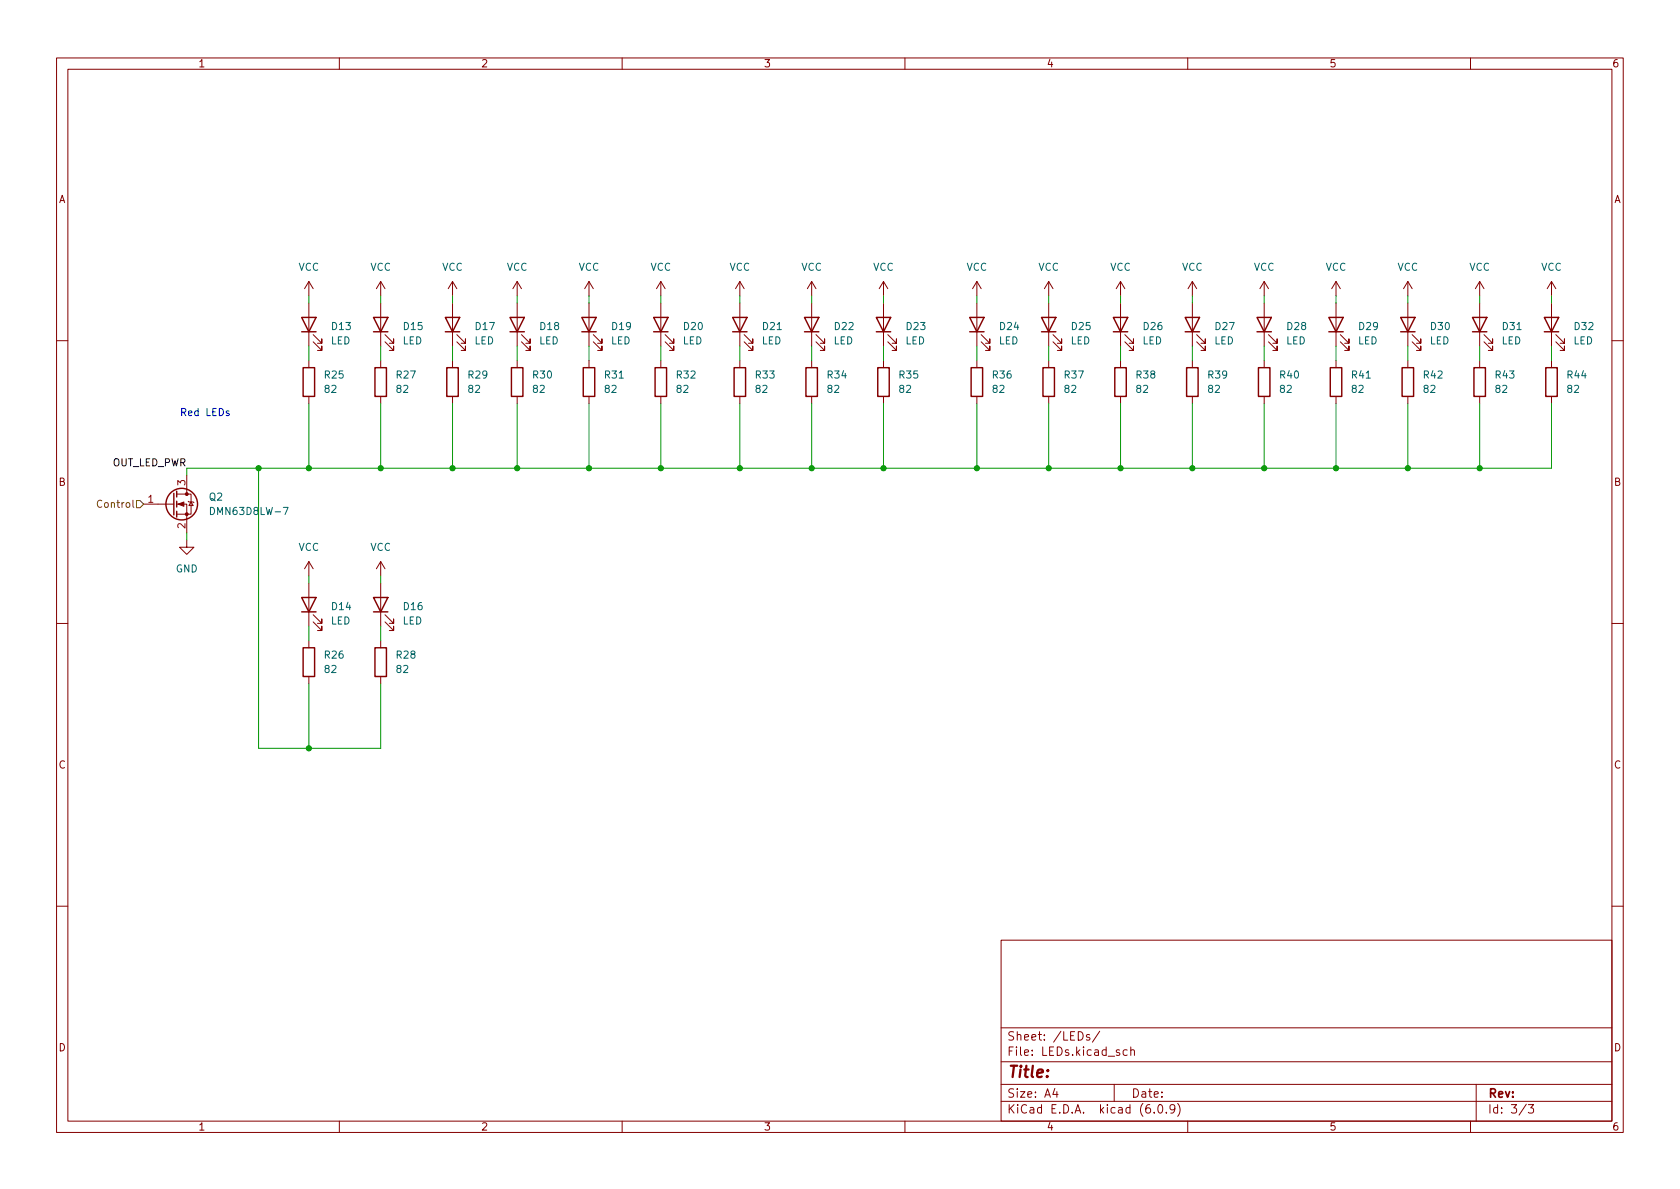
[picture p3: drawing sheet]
<svg xmlns="http://www.w3.org/2000/svg" width="297mm" height="210mm" viewBox="0 0 297 210" stroke-linecap="round" stroke-linejoin="round" font-family="sans-serif">
<g fill="none" stroke="#840000" stroke-width=".18">
<path d="M10 10.2h277v190.1h-277zM12 12.2h273v186.1h-273zM60 10.2v2M110 10.2v2M160 10.2v2M210 10.2v2M260 10.2v2M54.6 49.8v2.5M54.6 53.6v7.6M54.6 49.8l-.8 1.2M54.6 49.8l.8 1.2M55.4 59.2l1.5 1.5v-.8v.8h-.8"/>
<path d="M67.3 49.8v2.5M67.3 53.6v7.6M67.3 49.8l-.8 1.2M67.3 49.8l.8 1.2M68.1 59.2l1.5 1.5v-.8v.8h-.8M80 49.8l-.8 1.2M80 49.8v2.5M80 53.6v7.6M80 49.8l.8 1.2M80.8 59.2l1.5 1.5v-.8v.8h-.8M91.4 49.8l-.7 1.2M91.4 49.8v2.5"/>
<path d="M91.4 53.6v7.6M91.4 49.8l.8 1.2M92.2 59.2l1.5 1.5v-.8v.8h-.7M104.1 49.8l-.7 1.2M104.1 49.8v2.5M104.1 53.6v7.6M104.1 49.8l.8 1.2M104.9 59.2l1.5 1.5v-.8v.8h-.7M116.8 49.8v2.5M116.8 53.6v7.6M116.8 49.8l-.7 1.2M116.8 49.8l.8 1.2"/>
<path d="M117.6 59.2l1.5 1.5v-.8v.8h-.7M130.8 49.8v2.5M130.8 53.6v7.6M130.8 49.8l-.8 1.2M130.8 49.8l.8 1.2M131.6 59.2l1.5 1.5v-.8v.8h-.8M143.5 49.8l-.8 1.2M143.5 49.8v2.5M143.5 53.6v7.6M143.5 49.8l.8 1.2M144.3 59.2l1.5 1.5v-.8v.8h-.8M156.2 49.8v2.5"/>
<path d="M156.2 53.6v7.6M156.2 49.8l-.8 1.2M156.2 49.8l.8 1.2M157 59.2l1.5 1.5v-.8v.8h-.8M172.7 49.8v2.5M172.7 53.6v7.6M172.7 49.8l-.7 1.2M172.7 49.8l.8 1.2M173.5 59.2l1.5 1.5v-.8v.8h-.8M185.4 49.8v2.5M185.4 53.6v7.6M185.4 49.8l-.7 1.2"/>
<path d="M185.4 49.8l.8 1.2M186.2 59.2l1.5 1.5v-.8v.8h-.8M198.1 49.8v2.5M198.1 53.6v7.6M198.1 49.8l-.7 1.2M198.1 49.8l.8 1.2M198.9 59.2l1.5 1.5v-.8v.8h-.8M210.8 49.8l-.7 1.2M210.8 49.8v2.5M210.8 53.6v7.6M210.8 49.8l.8 1.2M211.6 59.2l1.5 1.5v-.8v.8h-.8"/>
<path d="M223.5 49.8l-.7 1.2M223.5 49.8v2.5M223.5 53.6v7.6M223.5 49.8l.8 1.2M224.3 59.2l1.5 1.5v-.8v.8h-.8M236.2 49.8v2.5M236.2 53.6v7.6M236.2 49.8l-.7 1.2M236.2 49.8l.8 1.2M237 59.2l1.5 1.5v-.8v.8h-.8M248.9 49.8v2.5M248.9 53.6v7.6"/>
<path d="M248.9 49.8l-.7 1.2M248.9 49.8l.8 1.2M249.7 59.2l1.5 1.5v-.8v.8h-.8M261.6 49.8l-.7 1.2M261.6 49.8v2.5M261.6 53.6v7.6M261.6 49.8l.8 1.2M262.4 59.2l1.5 1.5v-.8v.8h-.8M274.3 49.8l-.7 1.2M274.3 49.8v2.5M274.3 53.6v7.6M274.3 49.8l.8 1.2"/>
<path d="M275.1 59.2l1.5 1.5v-.8v.8h-.8M10 60.2h2M54.6 63.7v1.3M54.6 70.1v1.3M55.4 60.4l1.5 1.6v-.8v.8h-.8M67.3 63.7v1.3M67.3 70.1v1.3M68.1 60.4l1.5 1.6v-.8v.8h-.8M80 63.7v1.3M80 70.1v1.3M80.8 60.4l1.5 1.6v-.8v.8h-.8M91.4 63.7v1.3"/>
<path d="M91.4 70.1v1.3M92.2 60.4l1.5 1.6v-.8v.8h-.7M104.1 63.7v1.3M104.1 70.1v1.3M104.9 60.4l1.5 1.6v-.8v.8h-.7M116.8 63.7v1.3M116.8 70.1v1.3M117.6 60.4l1.5 1.6v-.8v.8h-.7M130.8 63.7v1.3M130.8 70.1v1.3M131.6 60.4l1.5 1.6v-.8v.8h-.8M143.5 63.7v1.3"/>
<path d="M143.5 70.1v1.3M144.3 60.4l1.5 1.6v-.8v.8h-.8M156.2 63.7v1.3M156.2 70.1v1.3M157 60.4l1.5 1.6v-.8v.8h-.8M172.7 63.7v1.3M172.7 70.1v1.3M173.5 60.4l1.5 1.6v-.8v.8h-.8M185.4 63.7v1.3M185.4 70.1v1.3M186.2 60.4l1.5 1.6v-.8v.8h-.8M198.1 63.7v1.3"/>
<path d="M198.1 70.1v1.3M198.9 60.4l1.5 1.6v-.8v.8h-.8M210.8 63.7v1.3M210.8 70.1v1.3M211.6 60.4l1.5 1.6v-.8v.8h-.8M223.5 63.7v1.3M223.5 70.1v1.3M224.3 60.4l1.5 1.6v-.8v.8h-.8M236.2 63.7v1.3M236.2 70.1v1.3M237 60.4l1.5 1.6v-.8v.8h-.8M248.9 63.7v1.3"/>
<path d="M248.9 70.1v1.3M249.7 60.4l1.5 1.6v-.8v.8h-.8M261.6 63.7v1.3M261.6 70.1v1.3M262.4 60.4l1.5 1.6v-.8v.8h-.8M274.3 63.7v1.3M274.3 70.1v1.3M275.1 60.4l1.5 1.6v-.8v.8h-.8M285 60.2h2M25.4 89.1h5.3M31.2 89.1h1.8v5.1M31.2 87.4h2.6v3.5h-2.6"/>
<path d="M33 95.5v1.3h1.3l-1.3 1.2-1.3-1.2h1.3M33 84.1v3.3M33.3 88.6l.1 .2h.8l.1 .1M33.8 88.8l.4 .6h-.8zM54.6 99.3v2.5M54.6 99.3l-.8 1.3M54.6 99.3l.8 1.3M67.3 99.3v2.5M67.3 99.3l-.8 1.3M67.3 99.3l.8 1.3M10 110.2h2M54.6 103.1v7.6"/>
<path d="M54.6 113.3v1.2M54.6 119.6v1.3M55.4 110l1.5 1.5v-.8v.8h-.8M55.4 108.7l1.5 1.5v-.7v.7h-.8M67.3 103.1v7.6M67.3 113.3v1.2M67.3 119.6v1.3M68.1 110l1.5 1.5v-.8v.8h-.8M68.1 108.7l1.5 1.5v-.7v.7h-.8M285 110.2h2M10 160.2h2M177 166.3h108v32h-108z"/>
<path d="M285 160.2h2M60 198.3v2M110 198.3v2M160 198.3v2M177 194.8h108M177 191.8h108M177 187.8h108M177 181.8h108M186.5 192.5l-.4 1h1M186.9 193v1M192.6 183l-.3-.1-.2 .2v.3l.5 .1v.4h-.5M194.4 182.4l-1.3 1.9"/>
<path d="M197 191.8v3M199.3 185.7l-.4-.1-.3 .3v.4l.1 .3h.6M199.9 185.8l.2-.2 .4 .1 .1 .9M199.9 185.1v1.5M204.1 196.7v.1M204.9 195.4l.2-.1a.81 .81 0 0 1 .6 .7 .81 .81 0 0 1-.3 .8h-.2a.81 .81 0 0 1-.6-.6 .81 .81 0 0 1 .3-.8zM206.2 196.7v.1M207.7 196l-.3 .3h-.3l-.2-.3 .1-.6 .4-.1 .2 .2a.99 .99 0 0 1-.3 1.3h-.3M208.2 195.1a1.72 1.72 0 0 1 0 2.3M210 198.3v2M260 198.3v2M261 191.8v6.5"/>
<path d="M269.9 195.3l-1.3 1.9M270.2 195.3h1l-.6 .6 .5 .1v.7l-.2 .1h-.5l-.2-.1"/>
</g>
<g fill="none" stroke="#840000" stroke-width=".25">
<path d="M53.3 56.1h2.6l-1.3 2.6zM53.3 58.7h2.6M66 56.1h2.6l-1.3 2.6zM66 58.7h2.6M78.7 56.1h2.6l-1.3 2.6zM78.7 58.7h2.6M90.2 56.1h2.5l-1.3 2.6zM90.2 58.7h2.5M102.9 56.1h2.5l-1.3 2.6zM102.9 58.7h2.5M115.6 56.1h2.5l-1.3 2.6zM115.6 58.7h2.5"/>
<path d="M129.5 56.1h2.6l-1.3 2.6zM129.5 58.7h2.6M142.2 56.1h2.6l-1.3 2.6zM142.2 58.7h2.6M154.9 56.1h2.6l-1.3 2.6zM154.9 58.7h2.6M171.4 56.1h2.6l-1.3 2.6zM171.4 58.7h2.6M184.1 56.1h2.6l-1.3 2.6zM184.1 58.7h2.6M196.8 56.1h2.6l-1.3 2.6zM196.8 58.7h2.6"/>
<path d="M209.5 56.1h2.6l-1.3 2.6zM209.5 58.7h2.6M222.2 56.1h2.6l-1.3 2.6zM222.2 58.7h2.6M234.9 56.1h2.6l-1.3 2.6zM234.9 58.7h2.6M247.6 56.1h2.6l-1.3 2.6zM247.6 58.7h2.6M260.3 56.1h2.6l-1.3 2.6zM260.3 58.7h2.6M273 56.1h2.6l-1.3 2.6zM273 58.7h2.6"/>
<path d="M53.6 65h2v5.1h-2zM66.3 65h2v5.1h-2zM79 65h2v5.1h-2zM90.4 65h2.1v5.1h-2.1zM103.1 65h2.1v5.1h-2.1zM115.8 65h2.1v5.1h-2.1zM129.8 65h2v5.1h-2zM142.5 65h2v5.1h-2zM155.2 65h2v5.1h-2zM171.7 65h2v5.1h-2zM184.4 65h2v5.1h-2zM197.1 65h2v5.1h-2z"/>
<path d="M209.8 65h2v5.1h-2zM222.5 65h2v5.1h-2zM235.2 65h2v5.1h-2zM247.9 65h2v5.1h-2zM260.6 65h2v5.1h-2zM273.3 65h2v5.1h-2zM30.7 87.2v3.9M31.2 86.9v1M31.2 88.6v1.1M31.2 90.4v1M53.3 105.7h2.6l-1.3 2.5zM53.3 108.2h2.6"/>
<path d="M53.6 114.5h2v5.1h-2zM66 105.7h2.6l-1.3 2.5zM66 108.2h2.6M66.3 114.5h2v5.1h-2z"/>
<circle cx="32.1" cy="89.1" r="2.79"/>
</g>
<g fill="#840000" stroke="#840000" stroke-width=".18">
<path d="M31.5 89.1l1-.3v.7z"/>
<circle cx="33" cy="90.9" r=".25"/>
<circle cx="33" cy="87.4" r=".25"/>
</g>
<path d="M37.2 89.7a.64 .64 0 0 1 .7 .7 .64 .64 0 0 1-.7 .6zM50.1 89.7h.8l-.5 1.3" fill="none" stroke="#006464" stroke-width=".18"/>
<path d="M24.1 88.5h.7l.6 .6-.6 .7h-.7z" fill="none" stroke="#725600" stroke-width=".18"/>
<path d="M40.5 72.7h-.3l-.2 .1 .1 .2 .4 .1v.3h-.5" fill="none" stroke="#0000c2" stroke-width=".18"/>
<g fill="none" stroke="#009600" stroke-width=".18">
<path d="M54.6 52.3v1.3M67.3 52.3v1.3M80 52.3v1.3M91.4 52.3v1.3M104.1 52.3v1.3M116.8 52.3v1.3M130.8 52.3v1.3M143.5 52.3v1.3M156.2 52.3v1.3M172.7 52.3v1.3M185.4 52.3v1.3M198.1 52.3v1.3"/>
<path d="M210.8 52.3v1.3M223.5 52.3v1.3M236.2 52.3v1.3M248.9 52.3v1.3M261.6 52.3v1.3M274.3 52.3v1.3M54.6 61.2v2.5M54.6 71.4v11.4M67.3 61.2v2.5M67.3 71.4v11.4M80 61.2v2.5M80 71.4v11.4"/>
<path d="M91.4 61.2v2.5M91.4 71.4v11.4M104.1 61.2v2.5M104.1 71.4v11.4M116.8 61.2v2.5M116.8 71.4v11.4M130.8 61.2v2.5M130.8 71.4v11.4M143.5 61.2v2.5M143.5 71.4v11.4M156.2 61.2v2.5M156.2 71.4v11.4"/>
<path d="M172.7 61.2v2.5M172.7 71.4v11.4M185.4 61.2v2.5M185.4 71.4v11.4M198.1 61.2v2.5M198.1 71.4v11.4M210.8 61.2v2.5M210.8 71.4v11.4M223.5 61.2v2.5M223.5 71.4v11.4M236.2 61.2v2.5M236.2 71.4v11.4"/>
<path d="M248.9 61.2v2.5M248.9 71.4v11.4M261.6 61.2v2.5M261.6 71.4v11.4M274.3 71.4v11.4h-241.3v1.3M274.3 61.2v2.5M33 94.2v1.3M45.7 82.8v49.5h21.6v-11.4M54.6 101.8v1.3M54.6 110.7v2.6M67.3 101.8v1.3M67.3 110.7v2.6"/>
<path d="M54.6 120.9v11.4"/>
</g>
<g fill="#009600" stroke="#009600" stroke-width=".18">
<circle cx="91.4" cy="82.8" r=".46"/>
<circle cx="80" cy="82.8" r=".46"/>
<circle cx="198.1" cy="82.8" r=".46"/>
<circle cx="185.4" cy="82.8" r=".46"/>
<circle cx="143.5" cy="82.8" r=".46"/>
<circle cx="156.2" cy="82.8" r=".46"/>
<circle cx="172.7" cy="82.8" r=".46"/>
<circle cx="67.3" cy="82.8" r=".46"/>
<circle cx="54.6" cy="82.8" r=".46"/>
<circle cx="54.6" cy="132.3" r=".46"/>
<circle cx="45.7" cy="82.8" r=".46"/>
<circle cx="236.2" cy="82.8" r=".46"/>
<circle cx="223.5" cy="82.8" r=".46"/>
<circle cx="248.9" cy="82.8" r=".46"/>
<circle cx="261.6" cy="82.8" r=".46"/>
<circle cx="210.8" cy="82.8" r=".46"/>
<circle cx="116.8" cy="82.8" r=".46"/>
<circle cx="104.1" cy="82.8" r=".46"/>
<circle cx="130.8" cy="82.8" r=".46"/>
</g>
<text font-size="2.8" fill="#840000" x="178" y="190.6">Title:</text>
<g font-size="2.1" fill="#840000">
<text x="178" y="184">Sheet: /LEDs/</text>
<text x="178" y="186.7">File: LEDs.kicad_sch</text>
<text x="178" y="196.9">KiCad E.D.A. kicad (6.0.9)</text>
<text x="178" y="194.1">Size: A4</text>
<text x="200" y="194.1">Date:</text>
<text x="263" y="194.1">Rev:</text>
<text x="263" y="196.9">Id: 3/3</text>
</g>
<g font-size="1.8" fill="#840000">
<text x="35" y="11.9">1</text>
<text x="85" y="11.9">2</text>
<text x="135" y="11.9">3</text>
<text x="185" y="11.9">4</text>
<text x="235" y="11.9">5</text>
<text x="285" y="11.9">6</text>
<text x="10.3" y="35.9">A</text>
<text x="285.3" y="35.9">A</text>
<text x="10.3" y="85.9">B</text>
<text x="285.3" y="85.9">B</text>
<text x="10.3" y="135.9">C</text>
<text x="285.3" y="135.9">C</text>
<text x="10.3" y="185.9">D</text>
<text x="285.3" y="185.9">D</text>
<text x="35" y="199.9">1</text>
<text x="85" y="199.9">2</text>
<text x="135" y="199.9">3</text>
<text x="185" y="199.9">4</text>
<text x="235" y="199.9">5</text>
<text x="285" y="199.9">6</text>
</g>
<g font-size="1.8" fill="#006464">
<text x="52.7" y="47.9">VCC</text>
<text x="65.4" y="47.9">VCC</text>
<text x="78.1" y="47.9">VCC</text>
<text x="89.6" y="47.9">VCC</text>
<text x="102.3" y="47.9">VCC</text>
<text x="115" y="47.9">VCC</text>
<text x="128.9" y="47.9">VCC</text>
<text x="141.6" y="47.9">VCC</text>
<text x="154.3" y="47.9">VCC</text>
<text x="170.9" y="47.9">VCC</text>
<text x="183.6" y="47.9">VCC</text>
<text x="196.3" y="47.9">VCC</text>
<text x="209" y="47.9">VCC</text>
<text x="221.7" y="47.9">VCC</text>
<text x="234.4" y="47.9">VCC</text>
<text x="247.1" y="47.9">VCC</text>
<text x="259.8" y="47.9">VCC</text>
<text x="272.5" y="47.9">VCC</text>
<text x="58.7" y="58.4">D13</text>
<text x="71.4" y="58.4">D15</text>
<text x="84.1" y="58.4">D17</text>
<text x="95.6" y="58.4">D18</text>
<text x="108.3" y="58.4">D19</text>
<text x="121" y="58.4">D20</text>
<text x="134.9" y="58.4">D21</text>
<text x="147.6" y="58.4">D22</text>
<text x="160.3" y="58.4">D23</text>
<text x="176.8" y="58.4">D24</text>
<text x="189.5" y="58.4">D25</text>
<text x="202.2" y="58.4">D26</text>
<text x="214.9" y="58.4">D27</text>
<text x="227.6" y="58.4">D28</text>
<text x="240.3" y="58.4">D29</text>
<text x="253" y="58.4">D30</text>
<text x="265.7" y="58.4">D31</text>
<text x="278.4" y="58.4">D32</text>
<text x="58.5" y="60.9">LED</text>
<text x="71.2" y="60.9">LED</text>
<text x="83.9" y="60.9">LED</text>
<text x="95.3" y="60.9">LED</text>
<text x="108" y="60.9">LED</text>
<text x="120.7" y="60.9">LED</text>
<text x="134.7" y="60.9">LED</text>
<text x="147.4" y="60.9">LED</text>
<text x="160.1" y="60.9">LED</text>
<text x="176.6" y="60.9">LED</text>
<text x="189.3" y="60.9">LED</text>
<text x="202" y="60.9">LED</text>
<text x="214.7" y="60.9">LED</text>
<text x="227.4" y="60.9">LED</text>
<text x="240.1" y="60.9">LED</text>
<text x="252.8" y="60.9">LED</text>
<text x="265.5" y="60.9">LED</text>
<text x="278.2" y="60.9">LED</text>
<text x="57.5" y="66.9">R25</text>
<text x="57.5" y="69.5">82</text>
<text x="70.2" y="66.9">R27</text>
<text x="70.2" y="69.5">82</text>
<text x="82.9" y="66.9">R29</text>
<text x="82.9" y="69.5">82</text>
<text x="94.3" y="66.9">R30</text>
<text x="94.3" y="69.5">82</text>
<text x="107" y="66.9">R31</text>
<text x="107" y="69.5">82</text>
<text x="119.7" y="66.9">R32</text>
<text x="119.7" y="69.5">82</text>
<text x="133.7" y="66.9">R33</text>
<text x="133.7" y="69.5">82</text>
<text x="146.4" y="66.9">R34</text>
<text x="146.4" y="69.5">82</text>
<text x="159.1" y="66.9">R35</text>
<text x="159.1" y="69.5">82</text>
<text x="175.6" y="66.9">R36</text>
<text x="175.6" y="69.5">82</text>
<text x="188.3" y="66.9">R37</text>
<text x="188.3" y="69.5">82</text>
<text x="201" y="66.9">R38</text>
<text x="201" y="69.5">82</text>
<text x="213.7" y="66.9">R39</text>
<text x="213.7" y="69.5">82</text>
<text x="226.4" y="66.9">R40</text>
<text x="226.4" y="69.5">82</text>
<text x="239.1" y="66.9">R41</text>
<text x="239.1" y="69.5">82</text>
<text x="251.8" y="66.9">R42</text>
<text x="251.8" y="69.5">82</text>
<text x="264.5" y="66.9">R43</text>
<text x="264.5" y="69.5">82</text>
<text x="277.2" y="66.9">R44</text>
<text x="277.2" y="69.5">82</text>
<text x="37" y="88.5">Q2</text>
<text x="37.7" y="91.1">DMN63D8LW-7</text>
<text x="31.1" y="101.2">GND</text>
<text x="52.7" y="97.4">VCC</text>
<text x="65.4" y="97.4">VCC</text>
<text x="58.7" y="107.9">D14</text>
<text x="71.4" y="107.9">D16</text>
<text x="58.5" y="110.4">LED</text>
<text x="71.2" y="110.4">LED</text>
<text x="57.5" y="116.5">R26</text>
<text x="57.5" y="119">82</text>
<text x="70.2" y="116.5">R28</text>
<text x="70.2" y="119">82</text>
</g>
<text font-size="1.8" fill="#0000c2" x="31.7" y="73.6">Red LEDs</text>
<text font-size="1.8" fill="#0f0f0f" x="19.7" y="82.4">OUT_LED_PWR</text>
<text font-size="1.8" fill="#725600" x="17.7" y="89.8">Control</text>
<g font-size="1.8" fill="#a90000">
<text x="26.2" y="88.9">1</text>
<text x="32.8" y="85.8" transform="rotate(-90 32.8 85.8)">3</text>
<text x="32.8" y="93.5" transform="rotate(-90 32.8 93.5)">2</text>
</g>
</svg>
